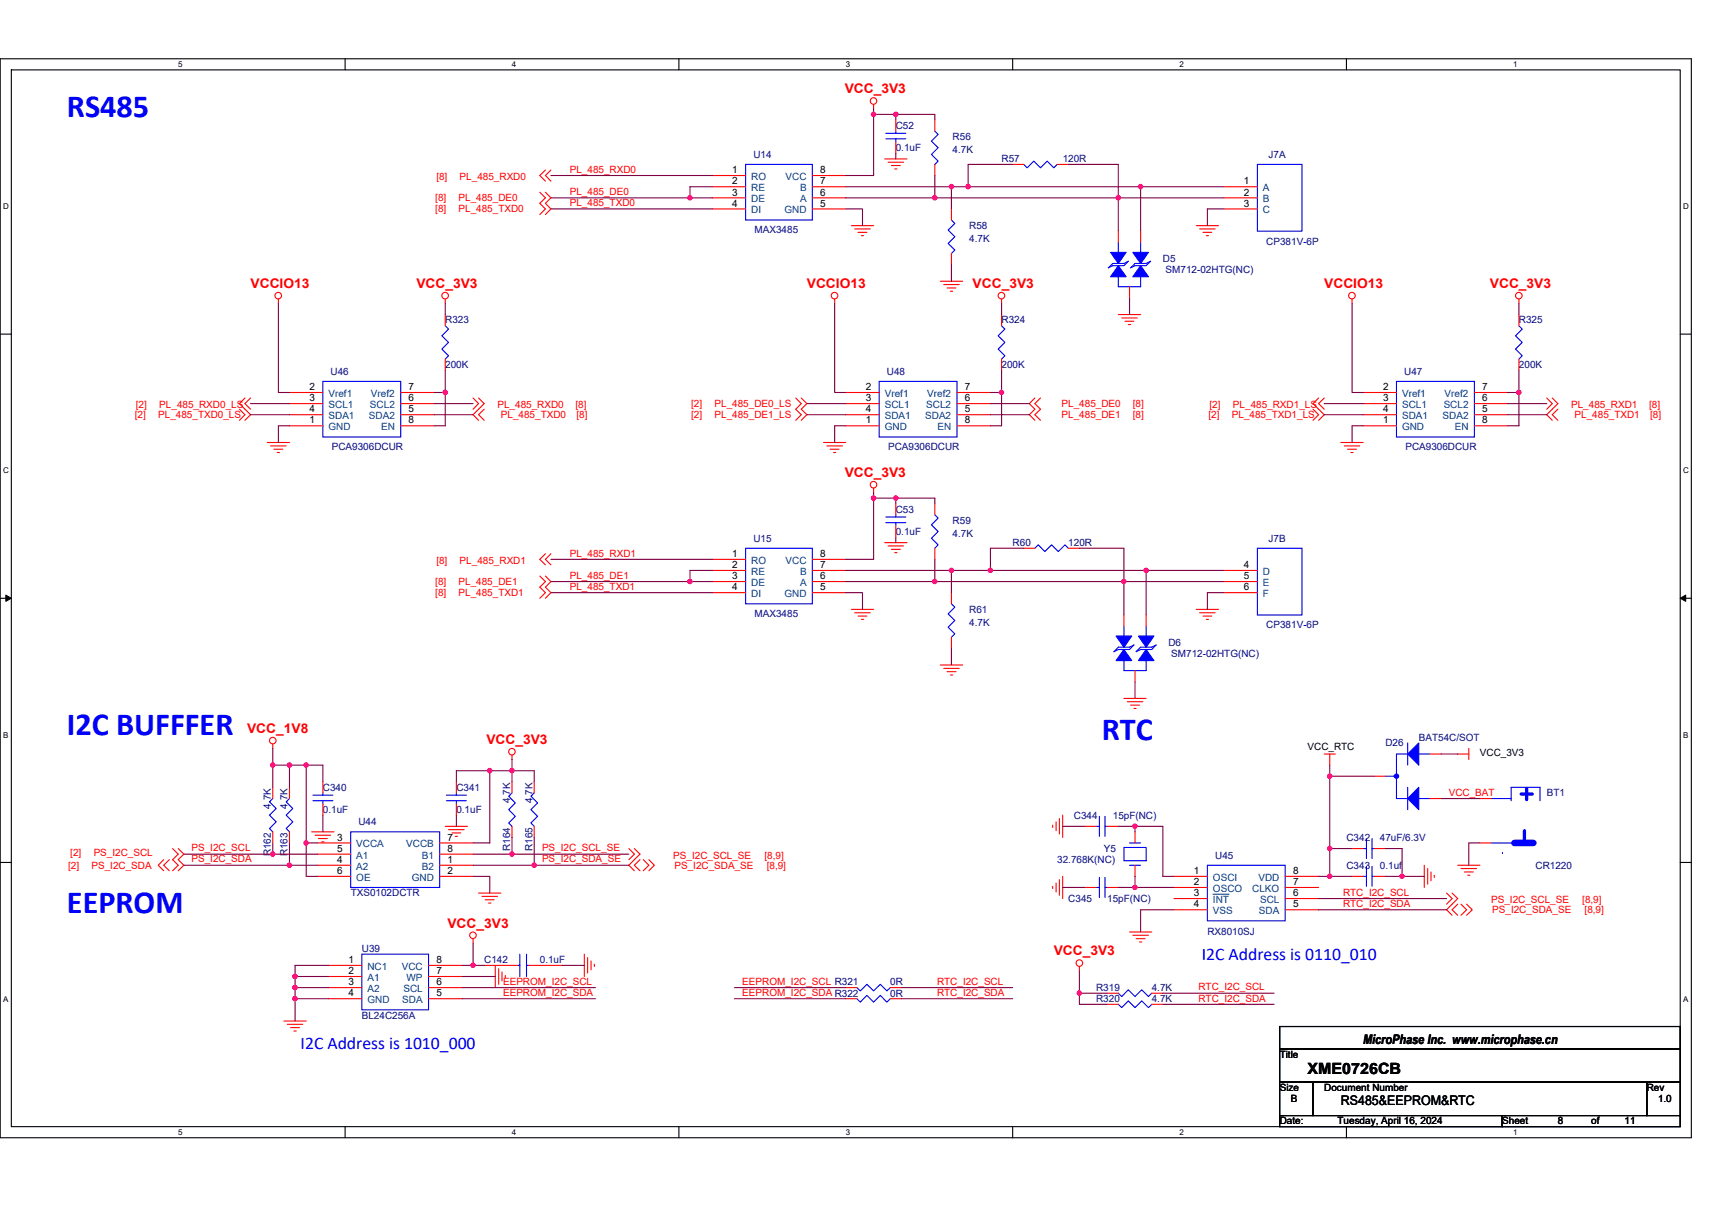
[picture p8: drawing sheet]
<svg xmlns="http://www.w3.org/2000/svg" width="297mm" height="210mm" viewBox="0 0 297 210" stroke-linecap="round" stroke-linejoin="round" font-family="sans-serif">
<path d="M0 10.2h293.5v187.2h-293.5zM2 12.1h289.5v183.4h-289.5z" fill="none" stroke="#000" stroke-width=".19"/>
<g fill="#fff">
<path d="M30.9 10.4h.8v1.6h-.8z"/>
<path d="M30.9 195.7h.8v1.6h-.8z"/>
</g>
<path d="M59.9 10.2v1.9M59.9 195.5v1.9" fill="none" stroke="#000" stroke-width=".19"/>
<g fill="#fff">
<path d="M88.8 10.4h.8v1.6h-.8z"/>
<path d="M88.8 195.7h.8v1.6h-.8z"/>
</g>
<path d="M117.8 10.2v1.9M117.8 195.5v1.9" fill="none" stroke="#000" stroke-width=".19"/>
<g fill="#fff">
<path d="M146.7 10.4h.8v1.6h-.8z"/>
<path d="M146.7 195.7h.8v1.6h-.8z"/>
</g>
<path d="M175.7 10.2v1.9M175.7 195.5v1.9" fill="none" stroke="#000" stroke-width=".19"/>
<g fill="#fff">
<path d="M204.7 10.4h.7v1.6h-.7z"/>
<path d="M204.7 195.7h.7v1.6h-.7z"/>
</g>
<path d="M233.6 10.2v1.9M233.6 195.5v1.9" fill="none" stroke="#000" stroke-width=".19"/>
<g fill="#fff">
<path d="M262.6 10.4h.7v1.6h-.7z"/>
<path d="M262.6 195.7h.7v1.6h-.7z"/>
<path d="M.5 35.1h1v1.5h-1z"/>
<path d="M292 35.1h1v1.5h-1z"/>
<path d="M.5 80.9h1v1.5h-1z"/>
<path d="M292 80.9h1v1.5h-1z"/>
</g>
<path d="M0 58h2M291.5 58h2" fill="none" stroke="#000" stroke-width=".19"/>
<g fill="#fff">
<path d="M.5 126.7h.9v1.6h-.9z"/>
<path d="M292 126.7h.9v1.6h-.9z"/>
</g>
<path d="M0 103.8h2M291.5 103.8h2" fill="none" stroke="#000" stroke-width=".19"/>
<path d="M1 103.3l1 .5-1 .6zM291.5 103.8l1-.5v1.1z" fill="#000" stroke="#000" stroke-width=".17"/>
<g fill="#fff">
<path d="M.5 172.6h.9v1.5h-.9z"/>
<path d="M292 172.6h.9v1.5h-.9z"/>
</g>
<path d="M0 149.7h2M291.5 149.7h2M222 178.1h69.5v3.9h-69.5zM222 182h69.5v5.8h-69.5zM222 187.8h5.8v5.8h-5.8zM222 193.6h38.6v1.9h-38.6zM227.8 187.8h57.9v5.8h-57.9zM260.6 193.6h30.9v1.9h-30.9zM285.7 187.8h5.8v5.8h-5.8z" fill="none" stroke="#000" stroke-width=".19"/>
<g fill="none" stroke="#f00" stroke-width=".19">
<path d="M151.6 18.1v.8M93.7 33.4l.9 .9-.9 1 .9 1-.9 .9M94.6 33.4l1 .9-1 1 1 1-1 .9M94.6 29.5l-.9 1 .9 .9M95.6 29.5l-1 1 1 .9M123.6 30.5h5.8M123.6 32.4h5.8M123.6 34.3h5.8M123.6 36.3h5.8M140.9 36.3h5.8M140.9 34.3h5.8M140.9 32.4h5.8"/>
<path d="M140.9 30.5h5.8M147.7 39.2h3.9M148.3 39.7h2.7M153.5 27.6h3.9M154.1 28.2h2.7M154.7 28.7h1.5M155.2 29.3h.4M155.4 20.8v2M155.4 24.7v1.9M162.2 20.8v2M162.2 28.5v2M165.1 36.3v1.9"/>
<path d="M175.7 28.5h1.9M183.4 28.5h2M207.6 39.2h3.8M208.1 39.7h2.7M212.4 32.4h5.8M212.4 34.3h5.8M212.4 36.3h5.8M48.3 51.9v.8M77.3 51.9v.8M77.3 54.6v1.9M144.8 51.9v.8M148.9 40.3h1.5"/>
<path d="M149.5 40.9h.3M163.1 48.8h3.9M163.7 49.4h2.7M164.3 50h1.6M164.9 50.5h.4M165.1 44v1.9M173.8 51.9v.8M173.8 54.6v1.9M194 54.6h3.9M194 40.1v2M194.6 55.2h2.7M195.2 55.8h1.5"/>
<path d="M195.8 56.3h.4M196 49.8v1.9M197.9 40.1v2M208.7 40.3h1.5M209.3 40.9h.4M234.6 51.9v.8M263.5 51.9v.8M263.5 54.6v1.9M41.5 71l1 1-1 .9M42.5 69.1l-1 .9 2 2-1 .9M43.5 69.1l-1 .9 1 1M46.4 76.8h3.8"/>
<path d="M46.9 77.4h2.8M47.5 78h1.6M48.1 78.5h.4M50.2 73.9h5.8M50.2 68.1h5.8M50.2 70h5.8M50.2 72h5.8M69.5 72h5.8M69.5 70h5.8M69.5 68.1h5.8M69.5 73.9h5.8M77.3 62.3v1.9"/>
<path d="M82.1 69.1l.9 .9-.9 1M83 69.1l1 .9-1.9 2 .9 .9M84 71l-1 1 1 .9M138.1 69.1l.9 .9-.9 1 .9 1-.9 .9M139 69.1l1 .9-1 1 1 1-1 .9M142.9 76.8h3.8M143.5 77.4h2.7M144 78h1.6M144.6 78.5h.4M146.7 73.9h5.8M146.7 68.1h5.8M146.7 70h5.8"/>
<path d="M146.7 72h5.8M166 72h5.8M166 70h5.8M166 68.1h5.8M166 73.9h5.8M173.8 62.3v1.9M179.6 69.1l-1 .9 1 1-1 1 1 .9M180.5 69.1l-.9 .9 .9 1-.9 1 .9 .9M227.8 71l1 1-1 .9M228.8 69.1l-1 .9 2 2-1 .9M229.8 69.1l-1 .9 1 1M232.6 76.8h3.9"/>
<path d="M233.2 77.4h2.7M233.8 78h1.5M234.4 78.5h.4M236.5 73.9h5.8M236.5 68.1h5.8M236.5 70h5.8M236.5 72h5.8M255.8 72h5.8M255.8 70h5.8M255.8 68.1h5.8M255.8 73.9h5.8M263.5 62.3v1.9"/>
<path d="M268.4 69.1l.9 .9-.9 1M269.3 69.1l1 .9-1.9 2 .9 .9M270.3 71l-1 1 1 .9M93.7 100l.9 .9-.9 1 .9 .9-.9 1M94.6 100l1 .9-1 1 1 .9-1 1M94.6 96.1l-.9 1 .9 .9M95.6 96.1l-1 1 1 .9M123.6 97.1h5.8M123.6 99h5.8M140.9 99h5.8M140.9 97.1h5.8M151.6 84.7v.8"/>
<path d="M153.5 94.2h3.9M154.1 94.7h2.7M154.7 95.3h1.5M155.2 95.9h.4M155.4 87.4v1.9M155.4 91.3v1.9M162.2 87.4v1.9M162.2 95.1v2M177.6 95.1h2M185.4 95.1h1.9M212.4 99h5.8M123.6 100.9h5.8"/>
<path d="M123.6 102.8h5.8M140.9 102.8h5.8M140.9 100.9h5.8M147.7 105.7h3.9M148.3 106.3h2.7M148.9 106.9h1.5M149.5 107.5h.3M163.1 115.4h3.9M163.7 116h2.7M164.3 116.6h1.6M164.9 117.1h.4M165.1 102.8v2"/>
<path d="M165.1 110.6v1.9M195 106.7v1.9M196.9 116.4v1.9M198.9 106.7v1.9M207.6 105.7h3.8M208.1 106.3h2.7M208.7 106.9h1.5M209.3 107.5h.4M212.4 100.9h5.8M212.4 102.8h5.8M47.3 129.1v.8M47.3 136.6v2"/>
<path d="M50.2 136.6v2M56 135.7v1.9M56 139.5v2M79.2 135.7v1.9M79.2 139.5v2M88.8 131v.8M88.8 135.7v1.9M92.7 135.7v1.9M195 121.2h3.9M195.6 121.8h2.7M196.2 122.4h1.5M196.7 122.9h.4"/>
<path d="M229.8 130.9h1.9M230.7 130.9v1.9M238.4 134.7h2M248.1 138.6h1.9M248.1 130.9h1.9M252.9 130.9h1.9M254.8 129.9v1.9M256.8 138.6h1.9M264.5 136.6h.1M28.4 149.2l-1 1 1 .9M29.4 149.2l-1 1 1 .9M29.9 147.3l1 .9-1 1 1 1-1 .9"/>
<path d="M30.9 147.3l1 .9-1 1 1 1-1 .9M47.3 144.4v1.9M50.2 144.4v1.9M54.1 144.4h3.9M54.7 144.9h2.7M55.1 146.3h5.8M55.1 150.2h5.8M55.1 148.2h5.8M55.1 152.1h5.8M55.2 145.5h1.6M55.8 146.1h.4M76.3 150.2h5.8"/>
<path d="M76.3 152.1h5.8M76.3 146.3h5.8M76.3 148.2h5.8M77.3 143.4h3.8M77.8 144h2.7M78.4 144.5h1.5M79 145.1h.4M83 155h3.9M83.6 155.6h2.7M84.2 156.1h1.5M84.8 156.7h.4M88.8 143.4v1.9"/>
<path d="M92.7 143.4v1.9M109.1 147.3l1 .9-1 1M110.1 147.3l.9 .9-1.9 2 1 .9M111 149.2l-.9 1 .9 .9M111.6 149.2l1 1-1 .9M112.6 149.2l.9 1-.9 .9M182.6 143.2v.4M182.6 153.8v.4M183.2 142.6v1.6M183.2 153.2v1.6M183.8 142v2.7M183.8 152.7v2.7"/>
<path d="M184.4 141.5v3.8M184.4 152.1v3.8M188.3 143.4h1.9M188.3 154h1.9M192.1 143.4h1.9M192.1 154h1.9M196.9 150.2v1.9M196.9 144.4v1.9M198.9 148.2h.1M203.7 154h5.8M203.7 155.9h5.8M203.7 157.9h5.8"/>
<path d="M203.7 152.1h5.8M223 154h5.8M223 157.9h5.8M223 155.9h5.8M223 152.1h5.8M234.6 152.1h1.9M234.6 147.3h1.9M238.4 152.1h2M238.4 147.3h2M247.1 150.2v3.8M247.7 150.7v2.7M248.3 151.3v1.5"/>
<path d="M248.9 151.9v.4M251 155l.9 .9-.9 1M251.9 155l1 .9-1.9 2 .9 .9M252.9 156.9l-1 1 1 .9M252.9 150.2h3.9M253.5 150.7h2.7M253.5 156.9l1 1-1 .9M254.1 151.3h1.5M254.5 156.9l.9 1-.9 .9M254.7 151.9h.3M256.8 146.3h1.9M264.5 150h.1"/>
<path d="M49.3 177.2h3.8M49.8 177.8h2.7M50.4 178.3h1.6M51 178.9h.4M57 167.5h5.8M57 169.5h5.8M57 171.4h5.8M57 173.3h5.8M74.4 167.5h5.8M74.4 173.3h5.8M74.4 171.4h5.8M74.4 169.5h5.8"/>
<path d="M82.1 162.9v.8M84 167.5h5.8M85.9 167.5v3.9M86.5 168.1v2.7M87.1 168.7v1.5M87.7 169.3v.4M91.7 167.5h5.8M101.4 165.6v3.9M102 166.2v2.7M102.5 166.8v1.5M103.1 167.3v.4M146.7 171.4h2"/>
<path d="M146.7 173.3h2M154.5 171.4h1.9M154.5 173.3h1.9M187.3 167.7v.8M192.1 172.4h1.9M192.1 174.3h1.9M196 161.7h3.8M196.6 162.3h2.7M197.1 162.9h1.6M197.7 163.5h.4M199.8 172.4h2M199.8 174.3h2"/>
<circle cx="151.6" cy="17.5" r=".57"/>
<circle cx="48.3" cy="51.3" r=".57"/>
<circle cx="77.2" cy="51.3" r=".57"/>
<circle cx="144.8" cy="51.3" r=".57"/>
<circle cx="173.8" cy="51.3" r=".57"/>
<circle cx="234.6" cy="51.3" r=".57"/>
<circle cx="263.5" cy="51.3" r=".57"/>
<circle cx="151.6" cy="84.1" r=".57"/>
<circle cx="47.3" cy="128.5" r=".57"/>
<circle cx="88.8" cy="130.4" r=".57"/>
<circle cx="82.1" cy="162.3" r=".57"/>
<circle cx="187.3" cy="167.1" r=".57"/>
</g>
<g fill="none" stroke="#00f" stroke-width=".19">
<path d="M129.4 28.5h11.5v9.7h-11.5zM153.7 24.1h3.5M153.7 23.1h3.5M155.4 22.8v.3M155.4 24.1v.6M162.2 22.8l.6 .5-1.2 1.2 1.2 1.1-1.2 1.2 1.2 1.2-.6 .5M165.1 38.2l.6 .6-1.2 1.1 1.2 1.2-1.2 1.1 1.2 1.2-.6 .6M177.6 28.5l.6 .6 1.2-1.1 1.1 1.1 1.2-1.1 1.1 1.1 .6-.6M218.2 28.5h7.7v11.6h-7.7zM77.3 56.5l.5 .6-1.1 1.2 1.1 1.1-1.1 1.2 1.1 1.1-.5 .6M173.8 56.5l.5 .6-1.1 1.2 1.1 1.1-1.1 1.2 1.1 1.1-.5 .6M192.3 46.5l.8-.8h1.9l.8-.4-.8 .8h-1.9z"/>
<path d="M194 42.1v1.9M194 47.8v2h3.9v-2M196.9 45.7h2l.7-.4-.7 .8h-2l-.7 .4zM197.9 42.1v1.9M263.5 56.5l.6 .6-1.1 1.2 1.1 1.1-1.1 1.2 1.1 1.1-.6 .6M56 66.2h13.5v9.6h-13.5zM152.5 66.2h13.5v9.6h-13.5zM242.3 66.2h13.5v9.6h-13.5zM129.4 95.1h11.5v9.7h-11.5zM153.7 90.7h3.5M153.7 89.7h3.5M155.4 89.3v.4"/>
<path d="M155.4 90.7v.6M162.2 89.3l.6 .6-1.2 1.2 1.2 1.1-1.2 1.2 1.2 1.2-.6 .5M179.6 95.1l.5-.5 1.2 1.1 1.2-1.1 1.1 1.1 1.2-1.1 .6 .5M218.2 95.1h7.7v11.6h-7.7zM165.1 104.8l.6 .6-1.2 1.1 1.2 1.2-1.2 1.1 1.2 1.2-.6 .6M194 112.3h2l.7-.4-.7 .8h-2l-.7 .4zM195 108.6v2M195 114.4v2h3.9v-2M197.9 112.3h1.9l.8-.4-.8 .8h-1.9l-.8 .4zM198.9 108.6v2M47.3 138.6l-.5 .5 1.1 1.2-1.1 1.2 1.1 1.1-1.1 1.2 .5 .6M50.2 138.6l-.5 .5 1.1 1.2-1.1 1.2 1.1 1.1-1.1 1.2 .5 .6"/>
<path d="M54.3 139h3.5M54.3 138h3.5M56 137.6v.4M56 139v.5M77.4 139h3.5M77.4 138h3.5M79.2 137.6v.4M79.2 139v.5M88.8 137.6l-.5 .6 1.1 1.1-1.1 1.2 1.1 1.2-1.1 1.1 .5 .6M92.7 137.6l-.6 .6 1.2 1.1-1.2 1.2 1.2 1.2-1.2 1.1 .6 .6M240.4 134.7h1.9M242.3 134.7v3.9h1.9"/>
<path d="M244.2 130.9h-1.9v3.8M244.2 136.6v3.9M244.2 128.9v3.9M246.2 138.6h1.9M246.2 130.9h1.9M258.7 138.6h3.5M262.2 139v-2.4h5v2.4M60.9 144.4h15.4v9.6h-15.4zM190.2 143.4h.6M190.2 154h.6M190.8 141.7v3.4M190.8 152.3v3.4"/>
<path d="M191.7 141.7v3.4M191.7 152.3v3.4M191.7 143.4h.4M191.7 154h.4M195 147.1h3.9v2.3h-3.9zM196 150.2h1.9M196 146.3h1.9M209.5 150.2h13.5v9.6h-13.5zM236.5 152.1h.6M236.5 147.3h.6M237.1 150.3v3.5M237.1 145.5v3.5"/>
<path d="M238.1 150.3v3.5M238.1 145.5v3.5M238.1 152.1h.3M238.1 147.3h.3M258.7 146.3h3.5M260.7 147.9h.1M62.8 165.6h11.6v9.6h-11.6zM89.8 167.5h.4M90.2 165.6v3.9M91.4 167.5h.3M91.4 165.6v3.9M148.7 171.4l.6 .6 1.1-1.2 1.2 1.2 1.1-1.2 1.2 1.2 .6-.6"/>
<path d="M148.7 173.3l.6 .6 1.1-1.2 1.2 1.2 1.1-1.2 1.2 1.2 .6-.6M194 172.4l.6 .5 1.2-1.1 1.1 1.1 1.2-1.1 1.2 1.1 .5-.5M194 174.3l.6 .6 1.2-1.2 1.1 1.2 1.2-1.2 1.2 1.2 .5-.6"/>
</g>
<path d="M210.5 155.2h2.8" fill="none" stroke="#004080" stroke-width=".17"/>
<g fill="#00f" stroke="#00f" stroke-width=".19">
<path d="M193.7 110.4h2.7l-1.4 1.9z" fill-rule="evenodd"/>
<path d="M195 112.7l1.4 1.9h-2.7z" fill-rule="evenodd"/>
<path d="M197.5 110.4h2.7l-1.3 1.9z" fill-rule="evenodd"/>
<path d="M198.9 112.7l1.3 1.9h-2.7z" fill-rule="evenodd"/>
<path d="M246.2 136.6v3.9l-2-1.9z" fill-rule="evenodd"/>
<path d="M244.2 130.9l2-2v3.9z" fill-rule="evenodd"/>
<path d="M192.7 43.8h2.7l-1.4 1.9z" fill-rule="evenodd"/>
<path d="M194 46.1l1.4 1.9h-2.7z" fill-rule="evenodd"/>
<path d="M196.6 43.8h2.7l-1.4 1.9z" fill-rule="evenodd"/>
<path d="M197.9 46.1l1.4 1.9h-2.7z" fill-rule="evenodd"/>
<circle cx="242.3" cy="134.7" r=".38"/>
</g>
<path d="M263.9 137.8h2M264.9 136.8v2M264.5 144.2v1.9" fill="none" stroke="#00f" stroke-width=".57"/>
<path d="M262.8 146.3h3.2" fill="none" stroke="#00f" stroke-width="1.1"/>
<g fill="none" stroke="#800040" stroke-width=".19">
<path d="M151.6 19.9v10.6h-4.9M151.6 18.9v1M151.6 19.9h3.8M155.4 19.9h6.8v.9M155.4 19.9v.9M95.6 30.5h28M95.6 36.3h28M95.6 34.3h24.1M119.7 34.3h3.9M123.6 32.4h-3.9v1.9M146.7 34.3h15.5M146.7 32.4h18.4"/>
<path d="M146.7 36.3h2.9v2.9M155.4 26.6v1M162.2 34.3h31.8M162.2 30.5v3.8M165.1 32.4v3.9M165.1 32.4h2.9M168 32.4h29.9M175.7 28.5h-7.7v3.9M185.4 28.5h8.6v5.8M194 34.3v5.8M194 34.3h18.4M197.9 32.4v7.7"/>
<path d="M197.9 32.4h14.5M212.4 36.3h-2.9v2.9M48.3 52.7v15.4h1.9M77.3 52.7v1.9M144.8 52.7v15.4h1.9M165.1 45.9v2.9M173.8 52.7v1.9M196 51.7v2.9M234.6 52.7v15.4h1.9M263.5 52.7v1.9M43.5 70h6.7M43.5 72h6.7"/>
<path d="M50.2 73.9h-1.9v2.9M75.3 70h6.8M75.3 72h6.8M75.3 68.1h2M77.3 64.2v9.7h-2M140 70h6.7M140 72h6.7M146.7 73.9h-1.9v2.9M171.8 72h6.8M171.8 70h6.8M171.8 68.1h2M173.8 68.1v5.8h-2"/>
<path d="M173.8 64.2v3.9M229.8 70h6.7M229.8 72h6.7M236.5 73.9h-1.9v2.9M261.6 70h6.8M261.6 72h6.8M261.6 68.1h1.9M263.5 68.1v5.8h-1.9M263.5 64.2v3.9M95.6 97.1h28M123.6 99h-3.9v1.9M146.7 99h18.4"/>
<path d="M151.6 86.4v10.7h-4.9M151.6 85.5v.9M151.6 86.4h3.8M155.4 86.4h6.8v1M155.4 93.2v1M155.4 86.4v1M162.2 97.1v3.8M165.1 99v3.8M165.1 99h6.7M171.8 99h27.1M177.6 95.1h-5.8v3.9M187.3 95.1h7.7v5.8"/>
<path d="M212.4 99h-13.5v7.7M95.6 102.8h28M95.6 100.9h24.1M119.7 100.9h3.9M146.7 100.9h15.5M146.7 102.8h2.9v2.9M162.2 100.9h32.8M165.1 112.5v2.9M195 100.9v5.8M195 100.9h17.4M196.9 118.3v2.9M212.4 102.8h-2.9v2.9"/>
<path d="M47.3 132.8v3.8M47.3 129.9v2.9M47.3 132.8h2.9M50.2 132.8v3.8M50.2 132.8h2.9M53.1 132.8v13.5M53.1 132.8h2.9v2.9M85 133.8h3.8M85 133.8v12.5h-2.9M85 133.8h-5.8v1.9M88.8 133.8h3.9v1.9M88.8 131.8v2"/>
<path d="M88.8 133.8v1.9M230.7 132.8v1.9M230.7 134.7v12.6M230.7 134.7h7.7M250 138.6h6.8M250 130.9h2.9M31.9 148.2h15.4M31.9 150.2h18.3M47.3 146.3v1.9M47.3 148.2h7.8M50.2 146.3v3.9M50.2 150.2h4.9"/>
<path d="M53.1 146.3v5.8h2M53.1 146.3h2M56 141.5v2.9M79.2 141.5v1.9M82.1 150.2h10.6M82.1 152.1h2.9v2.9M82.1 148.2h6.7M88.8 148.2h20.3M88.8 145.3v2.9M92.7 150.2h16.4M92.7 145.3v4.9M184.4 143.4h3.9"/>
<path d="M184.4 154h3.9M194 143.4h2.9M194 154h2.9M196.9 143.4h4.9v8.7h1.9M196.9 143.4v1M196.9 152.1v1.9h6.8M203.7 157.9h-5.8v3.8M228.8 157.9h22.2M228.8 152.1h1.9M228.8 155.9h22.2M230.7 147.3h3.9M230.7 152.1h3.9"/>
<path d="M230.7 147.3v4.8M240.4 152.1h2.9M240.4 147.3h2.9v4.8M243.3 152.1h3.8M256.8 146.3h-2v3.9M51.2 173.3v3.9M51.2 173.3h5.8M51.2 171.4v1.9M51.2 169.5h5.8M51.2 171.4h5.8M57 167.5h-5.8v3.9M80.2 169.5h5.7"/>
<path d="M80.2 167.5h1.9M80.2 171.4h23.1M80.2 173.3h23.1M82.1 167.5h1.9M82.1 163.7v3.8M97.5 167.5h3.9M127.4 173.3h19.3M127.4 171.4h19.3M156.4 171.4h19.3M156.4 173.3h19.3M187.3 172.4v1.9h4.8M187.3 168.5v3.9"/>
<path d="M187.3 172.4h4.8M201.8 174.3h19.3M201.8 172.4h19.3"/>
</g>
<g fill="#f0f" stroke="#f0f" stroke-width=".19">
<circle cx="119.7" cy="34.3" r=".38"/>
<circle cx="155.4" cy="19.8" r=".38"/>
<circle cx="151.6" cy="19.8" r=".38"/>
<circle cx="165.1" cy="32.4" r=".38"/>
<circle cx="162.2" cy="34.3" r=".38"/>
<circle cx="168" cy="32.4" r=".38"/>
<circle cx="119.7" cy="100.9" r=".38"/>
<circle cx="155.4" cy="86.4" r=".38"/>
<circle cx="151.6" cy="86.4" r=".38"/>
<circle cx="165.1" cy="99" r=".38"/>
<circle cx="162.2" cy="100.9" r=".38"/>
<circle cx="171.8" cy="99" r=".38"/>
<circle cx="197.9" cy="32.4" r=".38"/>
<circle cx="195" cy="100.9" r=".38"/>
<circle cx="198.9" cy="99" r=".38"/>
<circle cx="194" cy="34.3" r=".38"/>
<circle cx="51.2" cy="173.3" r=".38"/>
<circle cx="82.1" cy="167.5" r=".38"/>
<circle cx="51.2" cy="169.4" r=".38"/>
<circle cx="51.2" cy="171.4" r=".38"/>
<circle cx="50.2" cy="132.8" r=".38"/>
<circle cx="53.1" cy="146.3" r=".38"/>
<circle cx="53.1" cy="132.8" r=".38"/>
<circle cx="243.3" cy="152.1" r=".38"/>
<circle cx="230.7" cy="134.7" r=".38"/>
<circle cx="230.7" cy="147.2" r=".38"/>
<circle cx="230.7" cy="152.1" r=".38"/>
<circle cx="196.9" cy="154" r=".38"/>
<circle cx="196.9" cy="143.4" r=".38"/>
<circle cx="187.3" cy="172.3" r=".38"/>
<circle cx="85" cy="133.7" r=".38"/>
<circle cx="47.3" cy="132.8" r=".38"/>
<circle cx="88.8" cy="148.2" r=".38"/>
<circle cx="92.7" cy="150.1" r=".38"/>
<circle cx="47.3" cy="148.2" r=".38"/>
<circle cx="50.2" cy="150.1" r=".38"/>
<circle cx="88.8" cy="133.7" r=".38"/>
<circle cx="77.2" cy="68.1" r=".38"/>
<circle cx="173.8" cy="68.1" r=".38"/>
<circle cx="263.5" cy="68.1" r=".38"/>
</g>
<g font-size="5.6" fill="#00f">
<text x="11.6" y="20.3">RS485</text>
<text x="11.6" y="127.5">I2C BUFFFER</text>
<text x="191.2" y="128.4">RTC</text>
<text x="11.6" y="158.4">EEPROM</text>
</g>
<g font-size="3.1" fill="#00f">
<text x="208.5" y="166.6">I2C Address is 0110_010</text>
<text x="52.2" y="182">I2C Address is 1010_000</text>
</g>
<text font-size="2.7" x="226.9" y="186.4">XME0726CB</text>
<g font-size="2.3" fill="#f00">
<text x="146.6" y="16.2">VCC_3V3</text>
<text x="43.5" y="50">VCCIO13</text>
<text x="72.2" y="50">VCC_3V3</text>
<text x="140" y="50">VCCIO13</text>
<text x="168.8" y="50">VCC_3V3</text>
<text x="229.8" y="50">VCCIO13</text>
<text x="258.5" y="50">VCC_3V3</text>
<text x="146.6" y="82.8">VCC_3V3</text>
<text x="42.9" y="127.2">VCC_1V8</text>
<text x="84.4" y="129.1">VCC_3V3</text>
<text x="77.6" y="161">VCC_3V3</text>
<text x="182.8" y="165.8">VCC_3V3</text>
</g>
<g font-size="2.3">
<text x="236.5" y="181.1">MicroPhase Inc. www.microphase.cn</text>
<text x="232.6" y="191.8">RS485&amp;EEPROM&amp;RTC</text>
</g>
<g font-size="1.7" fill="#000080">
<text x="155.4" y="22.4">C52</text>
<text x="130.7" y="27.4">U14</text>
<text x="155.4" y="26.2">0.1uF</text>
<text x="165.3" y="24.3">R56</text>
<text x="165.3" y="26.6">4.7K</text>
<text x="173.8" y="28.2">R57</text>
<text x="184.4" y="28.2">120R</text>
<text x="220.1" y="27.4">J7A</text>
<text x="130.9" y="40.5">MAX3485</text>
<text x="168.2" y="39.7">R58</text>
<text x="168.2" y="42.1">4.7K</text>
<text x="201.8" y="45.5">D5</text>
<text x="202.2" y="47.5">SM712-02HTG(NC)</text>
<text x="219.7" y="42.4">CP381V-6P</text>
<text x="77.3" y="56.1">R323</text>
<text x="173.8" y="56.1">R324</text>
<text x="263.5" y="56.1">R325</text>
<text x="57.4" y="65">U46</text>
<text x="77.3" y="63.9">200K</text>
<text x="153.9" y="65">U48</text>
<text x="173.8" y="63.9">200K</text>
<text x="243.6" y="65">U47</text>
<text x="263.5" y="63.9">200K</text>
<text x="57.6" y="78.1">PCA9306DCUR</text>
<text x="154.1" y="78.1">PCA9306DCUR</text>
<text x="243.8" y="78.1">PCA9306DCUR</text>
<text x="155.4" y="89">C53</text>
<text x="130.7" y="94">U15</text>
<text x="155.4" y="92.8">0.1uF</text>
<text x="165.3" y="90.9">R59</text>
<text x="165.3" y="93.2">4.7K</text>
<text x="175.7" y="94.7">R60</text>
<text x="185.4" y="94.7">120R</text>
<text x="220.1" y="94">J7B</text>
<text x="130.9" y="107.1">MAX3485</text>
<text x="168.2" y="106.3">R61</text>
<text x="168.2" y="108.6">4.7K</text>
<text x="202.7" y="112.1">D6</text>
<text x="219.7" y="109">CP381V-6P</text>
<text x="203.2" y="114">SM712-02HTG(NC)</text>
<text x="240.4" y="129.5">D26</text>
<text x="246.2" y="128.5">BAT54C/SOT</text>
<text x="56" y="137.2">C340</text>
<text x="79.2" y="137.2">C341</text>
<text x="47" y="140.3" transform="rotate(-90 47 140.3)">4.7K</text>
<text x="49.9" y="140.3" transform="rotate(-90 49.9 140.3)">4.7K</text>
<text x="56" y="141.1">0.1uF</text>
<text x="62.2" y="143.2">U44</text>
<text x="79.2" y="141.1">0.1uF</text>
<text x="88.5" y="139.3" transform="rotate(-90 88.5 139.3)">4.7K</text>
<text x="92.4" y="139.3" transform="rotate(-90 92.4 139.3)">4.7K</text>
<text x="186.3" y="142">C344</text>
<text x="193.1" y="142">15pF(NC)</text>
<text x="268.4" y="138.2">BT1</text>
<text x="47" y="148.6" transform="rotate(-90 47 148.6)">R162</text>
<text x="49.9" y="148.6" transform="rotate(-90 49.9 148.6)">R163</text>
<text x="88.5" y="147.6" transform="rotate(-90 88.5 147.6)">R164</text>
<text x="92.4" y="147.6" transform="rotate(-90 92.4 147.6)">R165</text>
<text x="183.4" y="149.8">32.768K(NC)</text>
<text x="191.5" y="147.8">Y5</text>
<text x="210.8" y="149">U45</text>
<text x="233.6" y="145.9">C342</text>
<text x="239.4" y="145.9">47uF/6.3V</text>
<text x="60.9" y="155.6">TXS0102DCTR</text>
<text x="233.6" y="150.7">C343</text>
<text x="239.4" y="150.7">0.1uf</text>
<text x="266.4" y="150.7">CR1220</text>
<text x="185.4" y="156.5">C345</text>
<text x="192.1" y="156.5">15pF(NC)</text>
<text x="62.8" y="165.2">U39</text>
<text x="84" y="167.1">C142</text>
<text x="93.7" y="167.1">0.1uF</text>
<text x="209.5" y="162.3">RX8010SJ</text>
<text x="154.5" y="171">0R</text>
<text x="154.5" y="172.9">0R</text>
<text x="190.2" y="172">R319</text>
<text x="190.2" y="173.9">R320</text>
<text x="199.8" y="172">4.7K</text>
<text x="199.8" y="173.9">4.7K</text>
<text x="62.8" y="176.8">BL24C256A</text>
</g>
<g font-size="1.7" fill="#f00">
<text x="98.9" y="30">PL_485_RXD0</text>
<text x="75.5" y="34.9">[8]</text>
<text x="75.7" y="31.2">[8]</text>
<text x="79.6" y="34.9">PL_485_DE0</text>
<text x="79.8" y="31.2">PL_485_RXD0</text>
<text x="98.9" y="33.8">PL_485_DE0</text>
<text x="98.9" y="35.8">PL_485_TXD0</text>
<text x="75.5" y="36.8">[8]</text>
<text x="79.6" y="36.8">PL_485_TXD0</text>
<text x="23.6" y="70.8">[2]</text>
<text x="27.6" y="70.8">PL_485_RXD0_LS</text>
<text x="86.3" y="70.8">PL_485_RXD0</text>
<text x="99.8" y="70.8">[8]</text>
<text x="119.9" y="70.6">[2]</text>
<text x="124" y="70.6">PL_485_DE0_LS</text>
<text x="184.2" y="70.6">PL_485_DE0</text>
<text x="196.5" y="70.6">[8]</text>
<text x="209.9" y="70.8">[2]</text>
<text x="213.9" y="70.8">PL_485_RXD1_LS</text>
<text x="272.6" y="70.8">PL_485_RXD1</text>
<text x="286.1" y="70.8">[8]</text>
<text x="23.4" y="72.6">[2]</text>
<text x="27.4" y="72.6">PL_485_TXD0_LS</text>
<text x="86.9" y="72.6">PL_485_TXD0</text>
<text x="100" y="72.6">[8]</text>
<text x="119.9" y="72.6">[2]</text>
<text x="124" y="72.6">PL_485_DE1_LS</text>
<text x="184.2" y="72.6">PL_485_DE1</text>
<text x="196.5" y="72.6">[8]</text>
<text x="209.7" y="72.6">[2]</text>
<text x="213.7" y="72.6">PL_485_TXD1_LS</text>
<text x="273.2" y="72.6">PL_485_TXD1</text>
<text x="286.3" y="72.6">[8]</text>
<text x="75.5" y="101.5">[8]</text>
<text x="75.7" y="97.8">[8]</text>
<text x="79.6" y="101.5">PL_485_DE1</text>
<text x="79.8" y="97.8">PL_485_RXD1</text>
<text x="98.9" y="96.6">PL_485_RXD1</text>
<text x="98.9" y="100.4">PL_485_DE1</text>
<text x="75.5" y="103.4">[8]</text>
<text x="79.6" y="103.4">PL_485_TXD1</text>
<text x="98.9" y="102.4">PL_485_TXD1</text>
<text x="251.4" y="138.1">VCC_BAT</text>
<text x="12.2" y="148.6">[2]</text>
<text x="16.3" y="148.6">PS_I2C_SCL</text>
<text x="33.2" y="147.7">PS_I2C_SCL</text>
<text x="33.2" y="149.7">PS_I2C_SDA</text>
<text x="94" y="147.7">PS_I2C_SCL_SE</text>
<text x="94" y="149.7">PS_I2C_SDA_SE</text>
<text x="116.8" y="149">PS_I2C_SCL_SE</text>
<text x="132.6" y="149">[8,9]</text>
<text x="11.8" y="150.7">[2]</text>
<text x="15.9" y="150.7">PS_I2C_SDA</text>
<text x="117" y="150.7">PS_I2C_SDA_SE</text>
<text x="133" y="150.7">[8,9]</text>
<text x="233" y="155.4">RTC_I2C_SCL</text>
<text x="233" y="157.4">RTC_I2C_SDA</text>
<text x="258.7" y="156.7">PS_I2C_SCL_SE</text>
<text x="258.9" y="158.5">PS_I2C_SDA_SE</text>
<text x="274.5" y="156.7">[8,9]</text>
<text x="274.9" y="158.5">[8,9]</text>
<text x="87.3" y="170.9">EEPROM_I2C_SCL</text>
<text x="87.3" y="172.8">EEPROM_I2C_SDA</text>
<text x="128.8" y="172.8">EEPROM_I2C_SDA R322</text>
<text x="128.8" y="170.9">EEPROM_I2C_SCL R321</text>
<text x="162.6" y="170.9">RTC_I2C_SCL</text>
<text x="162.6" y="172.8">RTC_I2C_SDA</text>
<text x="207.9" y="171.9">RTC_I2C_SCL</text>
<text x="207.9" y="173.8">RTC_I2C_SDA</text>
</g>
<g font-size="1.7">
<text x="127" y="30.1">1</text>
<text x="127" y="32">2</text>
<text x="127" y="33.9">3</text>
<text x="127" y="35.9">4</text>
<text x="142.3" y="30.1">8</text>
<text x="142.3" y="35.9">5</text>
<text x="142.3" y="33.9">6</text>
<text x="142.3" y="32">7</text>
<text x="215.8" y="32">1</text>
<text x="215.8" y="33.9">2</text>
<text x="215.8" y="35.9">3</text>
<text x="53.7" y="67.7">2</text>
<text x="53.7" y="69.6">3</text>
<text x="53.7" y="71.6">4</text>
<text x="70.9" y="71.6">5</text>
<text x="70.9" y="67.7">7</text>
<text x="70.9" y="69.6">6</text>
<text x="150.2" y="67.7">2</text>
<text x="150.2" y="69.6">3</text>
<text x="150.2" y="71.6">4</text>
<text x="167.4" y="71.6">5</text>
<text x="167.4" y="67.7">7</text>
<text x="167.4" y="69.6">6</text>
<text x="240" y="67.7">2</text>
<text x="240" y="69.6">3</text>
<text x="240" y="71.6">4</text>
<text x="257.2" y="71.6">5</text>
<text x="257.2" y="67.7">7</text>
<text x="257.2" y="69.6">6</text>
<text x="53.7" y="73.5">1</text>
<text x="70.9" y="73.5">8</text>
<text x="150.2" y="73.5">1</text>
<text x="167.4" y="73.5">8</text>
<text x="240" y="73.5">1</text>
<text x="257.2" y="73.5">8</text>
<text x="127" y="96.7">1</text>
<text x="127" y="98.6">2</text>
<text x="127" y="100.5">3</text>
<text x="142.3" y="96.7">8</text>
<text x="142.3" y="100.5">6</text>
<text x="142.3" y="98.6">7</text>
<text x="215.8" y="98.6">4</text>
<text x="215.8" y="100.5">5</text>
<text x="127" y="102.4">4</text>
<text x="142.3" y="102.4">5</text>
<text x="215.8" y="102.4">6</text>
<text x="226.9" y="130.1">VCC_RTC</text>
<text x="256.8" y="131.2">VCC_3V3</text>
<text x="58.5" y="145.9">3</text>
<text x="58.5" y="149.8">4</text>
<text x="58.5" y="147.8">5</text>
<text x="77.6" y="145.9">7</text>
<text x="77.6" y="149.8">1</text>
<text x="77.6" y="147.8">8</text>
<text x="58.5" y="151.7">6</text>
<text x="77.6" y="151.7">2</text>
<text x="207.2" y="155.5">3</text>
<text x="207.2" y="153.6">2</text>
<text x="207.2" y="151.7">1</text>
<text x="224.3" y="153.6">7</text>
<text x="224.3" y="151.7">8</text>
<text x="224.3" y="155.5">6</text>
<text x="207.2" y="157.5">4</text>
<text x="224.3" y="157.5">5</text>
<text x="60.4" y="167.1">1</text>
<text x="75.7" y="167.1">8</text>
<text x="60.4" y="169.1">2</text>
<text x="60.4" y="171">3</text>
<text x="60.4" y="172.9">4</text>
<text x="75.7" y="171">6</text>
<text x="75.7" y="172.9">5</text>
<text x="75.7" y="169.1">7</text>
<text x="222" y="183.6">Title</text>
<text x="222" y="189.3">Size</text>
<text x="224" y="191.3">B</text>
<text x="229.8" y="189.3">Document Number</text>
<text x="285.7" y="189.3">Rev</text>
<text x="287.7" y="191.3">1.0</text>
<text x="222" y="195.1">Date:</text>
<text x="232.1" y="195.1">Tuesday, April 16, 2024</text>
<text x="260.6" y="195.1">Sheet</text>
<text x="270.3" y="195.1">8</text>
<text x="276.1" y="195.1">of</text>
<text x="281.9" y="195.1">11</text>
</g>
<g font-size="1.7" fill="#004080">
<text x="130.3" y="31.2">RO</text>
<text x="130.3" y="33.2">RE</text>
<text x="130.3" y="35.1">DE</text>
<text x="136.3" y="31.2">VCC</text>
<text x="138.8" y="35.1">A</text>
<text x="138.8" y="33.2">B</text>
<text x="219.1" y="33.2">A</text>
<text x="219.1" y="35.1">B</text>
<text x="130.3" y="37">DI</text>
<text x="136.1" y="37">GND</text>
<text x="219.1" y="37">C</text>
<text x="57" y="68.9">Vref1</text>
<text x="57" y="70.8">SCL1</text>
<text x="64.2" y="70.8">SCL2</text>
<text x="64.4" y="68.9">Vref2</text>
<text x="153.5" y="68.9">Vref1</text>
<text x="153.5" y="70.8">SCL1</text>
<text x="160.7" y="70.8">SCL2</text>
<text x="160.9" y="68.9">Vref2</text>
<text x="243.3" y="68.9">Vref1</text>
<text x="243.3" y="70.8">SCL1</text>
<text x="250.5" y="70.8">SCL2</text>
<text x="250.7" y="68.9">Vref2</text>
<text x="57" y="74.7">GND</text>
<text x="57" y="72.7">SDA1</text>
<text x="64" y="72.7">SDA2</text>
<text x="66.1" y="74.7">EN</text>
<text x="153.5" y="74.7">GND</text>
<text x="153.5" y="72.7">SDA1</text>
<text x="160.5" y="72.7">SDA2</text>
<text x="162.7" y="74.7">EN</text>
<text x="243.3" y="74.7">GND</text>
<text x="243.3" y="72.7">SDA1</text>
<text x="250.3" y="72.7">SDA2</text>
<text x="252.4" y="74.7">EN</text>
<text x="130.3" y="97.9">RO</text>
<text x="130.3" y="99.8">RE</text>
<text x="130.3" y="101.7">DE</text>
<text x="136.3" y="97.9">VCC</text>
<text x="138.8" y="101.7">A</text>
<text x="138.8" y="99.8">B</text>
<text x="219.1" y="99.8">D</text>
<text x="219.1" y="101.7">E</text>
<text x="130.3" y="103.6">DI</text>
<text x="136.1" y="103.6">GND</text>
<text x="219.1" y="103.6">F</text>
<text x="61.8" y="147.1">VCCA</text>
<text x="61.8" y="149">A1</text>
<text x="70.5" y="147.1">VCCB</text>
<text x="73.2" y="149">B1</text>
<text x="61.8" y="150.9">A2</text>
<text x="61.8" y="152.9">OE</text>
<text x="71.5" y="152.9">GND</text>
<text x="73.2" y="150.9">B2</text>
<text x="210.5" y="154.8">OSCO</text>
<text x="210.5" y="152.9">OSCI</text>
<text x="217.3" y="154.8">CLKO</text>
<text x="218.4" y="152.9">VDD</text>
<text x="210.5" y="156.7">INT</text>
<text x="210.5" y="158.7">VSS</text>
<text x="218.4" y="158.7">SDA</text>
<text x="218.6" y="156.7">SCL</text>
<text x="63.8" y="168.3">NC1</text>
<text x="63.8" y="170.2">A1</text>
<text x="63.8" y="172.2">A2</text>
<text x="69.7" y="168.3">VCC</text>
<text x="70" y="172.2">SCL</text>
<text x="70.5" y="170.2">WP</text>
<text x="63.8" y="174.1">GND</text>
<text x="69.8" y="174.1">SDA</text>
</g>
<g font-size="1.4">
<text x="30.9" y="11.7">5</text>
<text x="88.8" y="11.7">4</text>
<text x="146.7" y="11.7">3</text>
<text x="204.7" y="11.7">2</text>
<text x="262.6" y="11.7">1</text>
<text x=".5" y="36.3">D</text>
<text x="292" y="36.3">D</text>
<text x=".5" y="82.1">C</text>
<text x="292" y="82.1">C</text>
<text x=".5" y="128">B</text>
<text x="292" y="128">B</text>
<text x=".5" y="173.8">A</text>
<text x="292" y="173.8">A</text>
<text x="30.9" y="197">5</text>
<text x="88.8" y="197">4</text>
<text x="146.7" y="197">3</text>
<text x="204.7" y="197">2</text>
<text x="262.6" y="197">1</text>
</g>
</svg>
